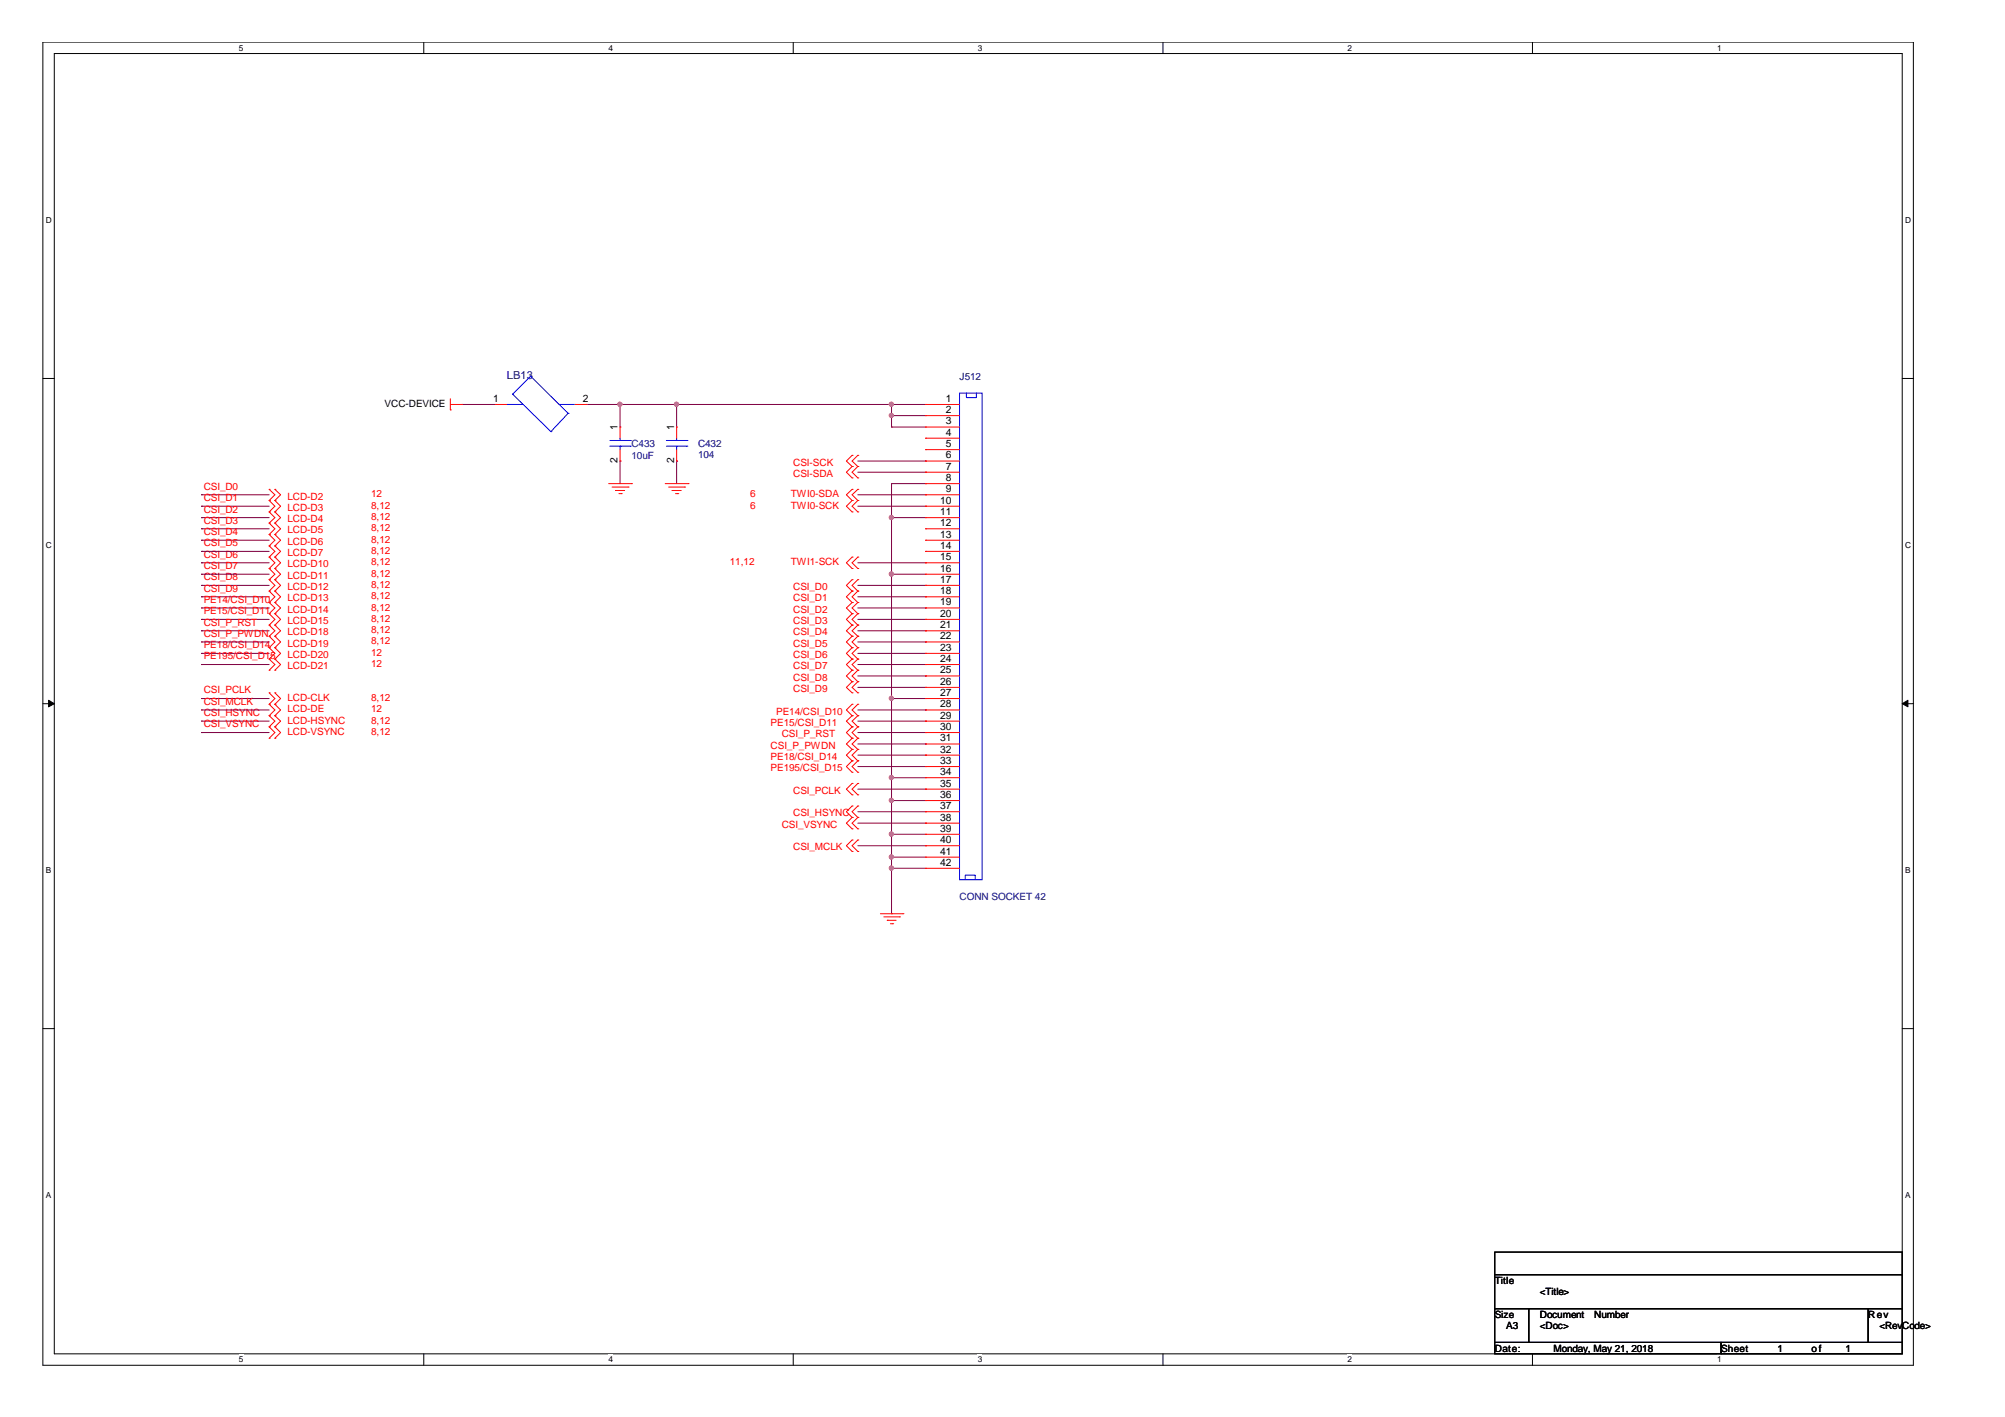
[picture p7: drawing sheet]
<svg xmlns="http://www.w3.org/2000/svg" width="297mm" height="210mm" viewBox="0 0 297 210" stroke-linecap="round" stroke-linejoin="round" font-family="sans-serif">
<path d="M6.3 6.2h277.2v196h-277.2zM8 7.9h273.8v192.6h-273.8z" fill="none" stroke="#000" stroke-width=".15"/>
<g fill="#fff">
<path d="M35.4 6.4h.6v1.4h-.6z"/>
<path d="M35.4 200.7h.6v1.4h-.6z"/>
</g>
<path d="M62.8 6.2v1.7M62.8 200.5v1.7" fill="none" stroke="#000" stroke-width=".15"/>
<g fill="#fff">
<path d="M90.1 6.4h.7v1.4h-.7z"/>
<path d="M90.1 200.7h.7v1.4h-.7z"/>
</g>
<path d="M117.5 6.2v1.7M117.5 200.5v1.7" fill="none" stroke="#000" stroke-width=".15"/>
<g fill="#fff">
<path d="M144.9 6.4h.6v1.4h-.6z"/>
<path d="M144.9 200.7h.6v1.4h-.6z"/>
</g>
<path d="M172.3 6.2v1.7M172.3 200.5v1.7" fill="none" stroke="#000" stroke-width=".15"/>
<g fill="#fff">
<path d="M199.6 6.4h.7v1.4h-.7z"/>
<path d="M199.6 200.7h.7v1.4h-.7z"/>
</g>
<path d="M227 6.2v1.7M227 200.5v1.7" fill="none" stroke="#000" stroke-width=".15"/>
<g fill="#fff">
<path d="M254.4 6.4h.6v1.4h-.6z"/>
<path d="M254.4 200.7h.6v1.4h-.6z"/>
<path d="M6.8 31.9h.8v1.4h-.8z"/>
<path d="M282.2 31.9h.9v1.4h-.9z"/>
<path d="M6.8 80.1h.8v1.4h-.8z"/>
<path d="M282.2 80.1h.9v1.4h-.9z"/>
</g>
<path d="M6.3 56.1h1.7M281.8 56.1h1.7" fill="none" stroke="#000" stroke-width=".15"/>
<g fill="#fff">
<path d="M6.8 128.2h.7v1.4h-.7z"/>
<path d="M282.2 128.2h.8v1.4h-.8z"/>
</g>
<path d="M6.3 104.2h1.7M281.8 104.2h1.7" fill="none" stroke="#000" stroke-width=".15"/>
<g fill="#000" stroke="#000" stroke-width=".15">
<path d="M7.2 103.7l.8 .5-.8 .5z" fill-rule="evenodd"/>
<path d="M281.8 104.2l.9-.5v1z" fill-rule="evenodd"/>
</g>
<g fill="#fff">
<path d="M6.8 176.4h.7v1.4h-.7z"/>
<path d="M282.2 176.4h.8v1.4h-.8z"/>
</g>
<path d="M6.3 152.4h1.7M281.8 152.4h1.7M221.4 185.5h60.4v3.3h-60.4zM221.4 188.8h60.4v5.1h-60.4zM221.4 193.9h5.1v5h-5.1zM221.4 198.9h33.6v1.6h-33.6zM226.5 193.9h50.3v5h-50.3zM255 198.9h26.8v1.6h-26.8zM276.8 193.9h5v5h-5z" fill="none" stroke="#000" stroke-width=".15"/>
<g fill="none" stroke="#800040" stroke-width=".15">
<path d="M68.4 59.9h.1M68.4 59.9h5M86.8 59.9h.1M86.8 59.9h50.3M91.9 59.9h.1M91.9 59.9v3.4M100.2 59.9h.1M100.2 59.9v3.4M132.1 59.9h.1M132.1 59.9v3.4M29.8 73.3h.1M29.8 75h.1"/>
<path d="M29.8 76.7h.1M29.8 78.3h.1M29.8 73.3h10.1M29.8 75h10.1M29.8 76.7h10.1M29.8 78.3h10.1M91.9 68.3h.1M91.9 68.3v3.3M100.2 68.3h.1M100.2 68.3v3.3M127.1 68.3h10M127.1 69.9h10"/>
<path d="M127.1 73.3h10M127.1 75h10M132.1 63.3h.1M132.1 61.6h.1M132.1 76.7h.1M132.1 63.3h5M132.1 61.6h5M132.1 76.7h5M137.1 68.3h.1M137.1 69.9h.1M137.1 73.3h.1M137.1 75h.1"/>
<path d="M137.1 71.6h.1M137.1 71.6h-5v63.8M29.8 96.8h.1M29.8 98.4h.1M29.8 86.7h.1M29.8 88.4h.1M29.8 83.4h.1M29.8 85.1h.1M29.8 80h.1M29.8 81.7h.1M29.8 90.1h.1M29.8 91.8h.1"/>
<path d="M29.8 93.4h.1M29.8 95.1h.1M29.8 83.4h10.1M29.8 85.1h10.1M29.8 86.7h10.1M29.8 88.4h10.1M29.8 90.1h10.1M29.8 91.8h10.1M29.8 93.4h10.1M29.8 95.1h10.1M29.8 96.8h10.1M29.8 98.4h10.1"/>
<path d="M29.8 80h10.1M29.8 81.7h10.1M127.1 83.4h10M127.1 86.7h10M127.1 88.4h10M127.1 90.1h10M127.1 91.8h10M127.1 93.4h10M127.1 95.1h10M127.1 96.8h10M127.1 98.4h10M132.1 85.1h.1"/>
<path d="M132.1 85.1h5M137.1 83.4h.1M137.1 86.7h.1M137.1 88.4h.1M137.1 90.1h.1M137.1 91.8h.1M137.1 93.4h.1M137.1 95.1h.1M137.1 96.8h.1M137.1 98.4h.1M29.8 106.8h.1M29.8 108.5h.1"/>
<path d="M29.8 103.5h.1M29.8 105.2h.1M29.8 103.5h10.1M29.8 105.2h10.1M29.8 106.8h10.1M29.8 108.5h10.1M127.1 100.1h10M127.1 101.8h10M127.1 105.2h10M127.1 106.8h10M127.1 108.5h10M127.1 110.2h10"/>
<path d="M127.1 111.9h10M127.1 113.6h10M127.1 116.9h10M132.1 103.5h.1M132.1 115.2h.1M132.1 118.6h.1M132.1 103.5h5M132.1 115.2h5M132.1 118.6h5M137.1 100.1h.1M137.1 101.8h.1M137.1 105.2h.1"/>
<path d="M137.1 106.8h.1M137.1 108.5h.1M137.1 110.2h.1M137.1 111.9h.1M137.1 113.6h.1M137.1 116.9h.1M127.1 120.2h10M127.1 121.9h10M127.1 125.3h10M132.1 128.6h.1M132.1 135.4h.1M132.1 123.6h.1"/>
<path d="M132.1 127h.1M132.1 128.6h5M132.1 127h5M132.1 123.6h5M137.1 120.2h.1M137.1 121.9h.1M137.1 125.3h.1"/>
</g>
<g fill="#f0f" stroke="#f0f" stroke-width=".15">
<circle cx="132.1" cy="61.5" r=".32"/>
<circle cx="132.1" cy="76.7" r=".32"/>
<circle cx="132.1" cy="85" r=".32"/>
<circle cx="132.1" cy="103.5" r=".32"/>
<circle cx="132.1" cy="115.2" r=".32"/>
<circle cx="132.1" cy="118.6" r=".32"/>
<circle cx="132.1" cy="128.6" r=".32"/>
<circle cx="91.8" cy="59.9" r=".32"/>
<circle cx="132.1" cy="59.9" r=".32"/>
<circle cx="100.2" cy="59.9" r=".32"/>
<circle cx="132.1" cy="123.6" r=".32"/>
<circle cx="132.1" cy="126.9" r=".32"/>
</g>
<g fill="none" stroke="#f00" stroke-width=".15">
<path d="M66.7 59.9h1.7M66.7 59.1v1.6M68.4 59.9h.1M73.4 59.9h.1M73.4 59.9h1.7M85.2 59.9h1.6M86.8 59.9h.1M137.1 59.9h.1M137.1 59.9h5.1M39.9 72.5h.1M39.9 74.1h.1M39.9 75.8h.1"/>
<path d="M39.9 77.5h.1M39.9 79.2h.1M39.9 72.5l.8 .8-.8 .8M39.9 74.1l.8 .9-.8 .8M39.9 75.8l.8 .9-.8 .8M39.9 77.5l.8 .8-.8 .9M39.9 79.2l.8 .8-.8 .9M40.7 72.5h.1M40.7 74.1h.1M40.7 75.8h.1M40.7 77.5h.1M40.7 79.2h.1"/>
<path d="M40.7 72.5l.9 .8-.9 .8M40.7 74.1l.9 .9-.9 .8M40.7 75.8l.9 .9-.9 .8M40.7 77.5l.9 .8-.9 .9M40.7 79.2l.9 .8-.9 .9M66.7 60.7h.1M90.2 71.6h3.4M90.7 72.2h2.3M91.2 72.7h.1M91.2 72.7h1.3M91.7 73.1h.3M91.9 63.3h.1"/>
<path d="M91.9 68.3h.1M91.9 63.3v1.6M91.9 66.6v1.7M92 73.1h.1M93 72.2h.1M93.6 71.6h.1M98.6 71.6h3.3M99.1 72.2h2.3M99.6 72.7h.1M99.6 72.7h1.3M100.1 73.1h.3M100.2 63.3h.1"/>
<path d="M100.2 68.3h.1M100.2 63.3v1.6M100.2 66.6v1.7M100.4 73.1h.1M101.4 72.2h.1M101.9 71.6h.1M126.2 67.5h.1M126.2 69.1h.1M126.2 70.8h.1M126.2 74.1h.1M126.2 72.5h.1M126.2 75.8h.1"/>
<path d="M126.2 67.5l-.8 .8 .8 .8M126.2 69.1l-.8 .8 .8 .9M126.2 72.5l-.8 .8 .8 .8M126.2 74.1l-.8 .9 .8 .8M127.1 67.5h.1M127.1 69.1h.1M127.1 70.8h.1M127.1 74.1h.1M127.1 72.5h.1M127.1 75.8h.1M127.1 67.5l-.9 .8 .9 .8M127.1 69.1l-.9 .8 .9 .9"/>
<path d="M127.1 72.5l-.9 .8 .9 .8M127.1 74.1l-.9 .9 .9 .8M137.1 61.6h.1M137.1 63.3h.1M137.1 64.9h.1M137.1 66.6h.1M137.1 68.3h.1M137.1 69.9h.1M137.1 71.6h.1M137.1 73.3h.1M137.1 75h.1M137.1 76.7h.1"/>
<path d="M137.1 78.3h.1M137.1 71.6h5.1M137.1 61.6h5.1M137.1 63.3h5.1M137.1 64.9h5.1M137.1 66.6h5.1M137.1 68.3h5.1M137.1 69.9h5.1M137.1 73.3h5.1M137.1 75h5.1M137.1 76.7h5.1M137.1 78.3h5.1"/>
<path d="M39.9 84.2h.1M39.9 85.9h.1M39.9 80.9h.1M39.9 82.5h.1M39.9 87.6h.1M39.9 89.3h.1M39.9 90.9h.1M39.9 92.6h.1M39.9 94.2h.1M39.9 95.9h.1M39.9 97.6h.1M39.9 99.3h.1"/>
<path d="M39.9 84.2l.8 .9-.8 .8M39.9 80.9l.8 .8-.8 .8M39.9 87.6l.8 .8-.8 .9M39.9 82.5l.8 .9-.8 .8M39.9 85.9l.8 .8-.8 .9M39.9 89.3l.8 .8-.8 .8M39.9 92.6l.8 .8-.8 .8M39.9 90.9l.8 .9-.8 .8M39.9 95.9l.8 .9-.8 .8M39.9 97.6l.8 .8-.8 .9M39.9 94.2l.8 .9-.8 .8M40.7 84.2h.1"/>
<path d="M40.7 85.9h.1M40.7 80.9h.1M40.7 82.5h.1M40.7 87.6h.1M40.7 89.3h.1M40.7 90.9h.1M40.7 92.6h.1M40.7 94.2h.1M40.7 95.9h.1M40.7 97.6h.1M40.7 99.3h.1M40.7 84.2l.9 .9-.9 .8"/>
<path d="M40.7 80.9l.9 .8-.9 .8M40.7 87.6l.9 .8-.9 .9M40.7 82.5l.9 .9-.9 .8M40.7 85.9l.9 .8-.9 .9M40.7 89.3l.9 .8-.9 .8M40.7 92.6l.9 .8-.9 .8M40.7 90.9l.9 .9-.9 .8M40.7 95.9l.9 .9-.9 .8M40.7 97.6l.9 .8-.9 .9M40.7 94.2l.9 .9-.9 .8M126.2 85.9h.1M126.2 87.6h.1"/>
<path d="M126.2 89.3h.1M126.2 90.9h.1M126.2 92.6h.1M126.2 94.2h.1M126.2 95.9h.1M126.2 97.6h.1M126.2 99.3h.1M126.2 84.2h.1M126.2 82.5h.1M126.2 85.9l-.8 .8 .8 .9M126.2 87.6l-.8 .8 .8 .9M126.2 89.3l-.8 .8 .8 .8"/>
<path d="M126.2 90.9l-.8 .9 .8 .8M126.2 92.6l-.8 .8 .8 .8M126.2 94.2l-.8 .9 .8 .8M126.2 95.9l-.8 .9 .8 .8M126.2 97.6l-.8 .8 .8 .9M126.2 99.3l-.8 .8 .8 .9M126.2 82.5l-.8 .9 .8 .8M127.1 85.9h.1M127.1 87.6h.1M127.1 89.3h.1M127.1 90.9h.1M127.1 92.6h.1"/>
<path d="M127.1 94.2h.1M127.1 95.9h.1M127.1 97.6h.1M127.1 99.3h.1M127.1 84.2h.1M127.1 82.5h.1M127.1 85.9l-.9 .8 .9 .9M127.1 87.6l-.9 .8 .9 .9M127.1 89.3l-.9 .8 .9 .8M127.1 90.9l-.9 .9 .9 .8M127.1 92.6l-.9 .8 .9 .8M127.1 94.2l-.9 .9 .9 .8"/>
<path d="M127.1 95.9l-.9 .9 .9 .8M127.1 97.6l-.9 .8 .9 .9M127.1 99.3l-.9 .8 .9 .9M127.1 82.5l-.9 .9 .9 .8M137.1 80h.1M137.1 81.7h.1M137.1 83.4h.1M137.1 85.1h.1M137.1 86.7h.1M137.1 88.4h.1M137.1 90.1h.1M137.1 91.8h.1"/>
<path d="M137.1 93.4h.1M137.1 95.1h.1M137.1 96.8h.1M137.1 98.4h.1M137.1 80h5.1M137.1 81.7h5.1M137.1 83.4h5.1M137.1 85.1h5.1M137.1 86.7h5.1M137.1 88.4h5.1M137.1 90.1h5.1M137.1 91.8h5.1"/>
<path d="M137.1 93.4h5.1M137.1 95.1h5.1M137.1 96.8h5.1M137.1 98.4h5.1M39.9 106h.1M39.9 104.3h.1M39.9 109.4h.1M39.9 107.7h.1M39.9 102.6h.1M39.9 104.3l.8 .9-.8 .8M39.9 107.7l.8 .8-.8 .9M39.9 102.6l.8 .9-.8 .8"/>
<path d="M39.9 106l.8 .8-.8 .9M40.7 106h.1M40.7 104.3h.1M40.7 109.4h.1M40.7 107.7h.1M40.7 102.6h.1M40.7 104.3l.9 .9-.9 .8M40.7 107.7l.9 .8-.9 .9M40.7 102.6l.9 .9-.9 .8M40.7 106l.9 .8-.9 .9M126.2 101h.1M126.2 102.6h.1"/>
<path d="M126.2 106h.1M126.2 107.7h.1M126.2 109.4h.1M126.2 111h.1M126.2 104.3h.1M126.2 112.7h.1M126.2 114.4h.1M126.2 116h.1M126.2 117.7h.1M126.2 119.4h.1M126.2 101l-.8 .8 .8 .8M126.2 106l-.8 .8 .8 .9"/>
<path d="M126.2 107.7l-.8 .8 .8 .9M126.2 109.4l-.8 .8 .8 .8M126.2 104.3l-.8 .9 .8 .8M126.2 111l-.8 .9 .8 .8M126.2 112.7l-.8 .9 .8 .8M126.2 116l-.8 .9 .8 .8M126.2 119.4l-.8 .8 .8 .9M127.1 101h.1M127.1 102.6h.1M127.1 106h.1M127.1 107.7h.1M127.1 109.4h.1"/>
<path d="M127.1 111h.1M127.1 104.3h.1M127.1 112.7h.1M127.1 114.4h.1M127.1 116h.1M127.1 117.7h.1M127.1 119.4h.1M127.1 101l-.9 .8 .9 .8M127.1 106l-.9 .8 .9 .9M127.1 107.7l-.9 .8 .9 .9M127.1 109.4l-.9 .8 .9 .8M127.1 104.3l-.9 .9 .9 .8"/>
<path d="M127.1 111l-.9 .9 .9 .8M127.1 112.7l-.9 .9 .9 .8M127.1 116l-.9 .9 .9 .8M127.1 119.4l-.9 .8 .9 .9M137.1 100.1h.1M137.1 101.8h.1M137.1 103.5h.1M137.1 105.2h.1M137.1 106.8h.1M137.1 108.5h.1M137.1 110.2h.1M137.1 111.9h.1"/>
<path d="M137.1 113.6h.1M137.1 115.2h.1M137.1 116.9h.1M137.1 118.6h.1M137.1 100.1h5.1M137.1 101.8h5.1M137.1 103.5h5.1M137.1 105.2h5.1M137.1 106.8h5.1M137.1 108.5h5.1M137.1 110.2h5.1M137.1 111.9h5.1"/>
<path d="M137.1 113.6h5.1M137.1 115.2h5.1M137.1 116.9h5.1M137.1 118.6h5.1M126.2 124.4h.1M126.2 126.1h.1M126.2 121.1h.1M126.2 122.8h.1M126.2 124.4l-.8 .9 .8 .8M126.2 121.1l-.8 .8 .8 .9M127.1 124.4h.1M127.1 126.1h.1"/>
<path d="M127.1 121.1h.1M127.1 122.8h.1M127.1 124.4l-.9 .9 .9 .8M127.1 121.1l-.9 .8 .9 .9M130.4 135.4h3.4M130.9 135.8h2.4M131.4 136.3h.1M131.4 136.3h1.4M131.9 136.8h.3M132.2 136.8h.1M133.3 135.8h.1M133.8 135.4h.1"/>
<path d="M137.1 120.2h.1M137.1 121.9h.1M137.1 123.6h.1M137.1 125.3h.1M137.1 127h.1M137.1 128.6h.1M137.1 120.2h5.1M137.1 121.9h5.1M137.1 123.6h5.1M137.1 125.3h5.1M137.1 127h5.1M137.1 128.6h5.1"/>
</g>
<g fill="none" stroke="#00f" stroke-width=".15">
<path d="M75.1 59.9h2.3M75.9 58.4h.1M75.9 58.4l5.7 5.5M76.8 59.9h.1M78.6 55.7h.1M78.6 55.7l-2.7 2.7M78.6 55.7l5.6 5.5M82.8 59.9h2.4M83.5 59.9h.1M85.2 59.9h.1M142.2 58.2h3.3v72.1h-3.3zM143.2 58.2v.7h1.5v-.7"/>
<path d="M81.6 63.9h.1M84.2 61.2h.1M84.2 61.2l-2.6 2.7M90.3 66.1h3.1M90.3 65.2h3.1M91.9 65.2h.1M91.9 66.1h.1M91.9 64.9v.3M91.9 66.1v.5M93.4 66.1h.1M93.4 65.2h.1M98.7 66.1h3.1"/>
<path d="M98.7 65.2h3.1M100.2 65.2h.1M100.2 66.1h.1M100.2 64.9v.3M100.2 66.1v.5M101.8 66.1h.1M101.8 65.2h.1M143 130.3v-.7h1.5v.7"/>
</g>
<text font-size="1.7" fill="#000080" x="75.1" y="56.2">LB13</text>
<g font-size="1.5">
<text x="73.1" y="59.5">1</text>
<text x="86.4" y="59.5">2</text>
<text x="140.1" y="59.5">1</text>
<text x="57" y="60.3">VCC-DEVICE</text>
<text x="91.5" y="63.7" transform="rotate(-90 91.5 63.7)">1</text>
<text x="99.9" y="63.7" transform="rotate(-90 99.9 63.7)">1</text>
<text x="140.1" y="61.2">2</text>
<text x="140.1" y="62.9">3</text>
<text x="140.1" y="64.5">4</text>
<text x="91.5" y="68.6" transform="rotate(-90 91.5 68.6)">2</text>
<text x="99.9" y="68.6" transform="rotate(-90 99.9 68.6)">2</text>
<text x="140.1" y="66.2">5</text>
<text x="140.1" y="67.9">6</text>
<text x="140.1" y="69.6">7</text>
<text x="140.1" y="71.3">8</text>
<text x="139.3" y="74.6">10</text>
<text x="139.3" y="76.3">11</text>
<text x="139.3" y="77.9">12</text>
<text x="140.1" y="72.9">9</text>
<text x="139.3" y="79.6">13</text>
<text x="139.3" y="81.3">14</text>
<text x="139.3" y="83">15</text>
<text x="139.3" y="84.7">16</text>
<text x="139.3" y="86.3">17</text>
<text x="139.3" y="88">18</text>
<text x="139.3" y="89.7">19</text>
<text x="139.3" y="91.4">20</text>
<text x="139.3" y="93.1">21</text>
<text x="139.3" y="94.7">22</text>
<text x="139.3" y="96.4">23</text>
<text x="139.3" y="98.1">24</text>
<text x="139.3" y="99.8">25</text>
<text x="139.3" y="101.4">26</text>
<text x="139.3" y="103.1">27</text>
<text x="139.3" y="104.8">28</text>
<text x="139.3" y="106.4">29</text>
<text x="139.3" y="108.1">30</text>
<text x="139.3" y="109.8">31</text>
<text x="139.3" y="111.5">32</text>
<text x="139.3" y="113.2">33</text>
<text x="139.3" y="114.8">34</text>
<text x="139.3" y="116.5">35</text>
<text x="139.3" y="118.2">36</text>
<text x="139.3" y="119.9">37</text>
<text x="139.3" y="121.6">38</text>
<text x="139.3" y="123.2">39</text>
<text x="139.3" y="124.9">40</text>
<text x="139.3" y="126.6">41</text>
<text x="139.3" y="128.2">42</text>
<text x="221.4" y="190.2">Title</text>
<text x="228.1" y="191.8">&lt;Title&gt;</text>
<text x="221.4" y="195.2">Size</text>
<text x="223.1" y="196.9">A3</text>
<text x="228.1" y="195.2">Document</text>
<text x="228.1" y="196.9">&lt;Doc&gt;</text>
<text x="236.2" y="195.2">Number</text>
<text x="276.8" y="195.2">Rev</text>
<text x="278.4" y="196.9">&lt;RevCo</text>
<text x="283.6" y="196.9">de&gt;</text>
<text x="221.4" y="200.2">Date:</text>
<text x="230.2" y="200.2">Monday, May 21, 2018</text>
<text x="255" y="200.2">Sheet</text>
<text x="263.4" y="200.2">1</text>
<text x="268.4" y="200.2">of</text>
<text x="273.4" y="200.2">1</text>
</g>
<g font-size="1.5" fill="#000080">
<text x="142.2" y="56.2">J512</text>
<text x="93.6" y="66.3">C433</text>
<text x="93.6" y="68">10uF</text>
<text x="103.4" y="66.3">C432</text>
<text x="103.4" y="67.8">104</text>
<text x="142.2" y="133.3">CONN SOCKET 42</text>
</g>
<g font-size="1.5" fill="#f00">
<text x="117.5" y="69">CSI-SCK</text>
<text x="117.5" y="70.6">CSI-SDA</text>
<text x="30.2" y="72.5">CSI_D0</text>
<text x="30.2" y="74.2">CSI_D1</text>
<text x="30.2" y="75.9">CSI_D2</text>
<text x="30.2" y="77.6">CSI_D3</text>
<text x="42.6" y="74">LCD-D2</text>
<text x="42.6" y="75.7">LCD-D3</text>
<text x="42.6" y="77.4">LCD-D4</text>
<text x="55" y="73.7">12</text>
<text x="55" y="75.3">8,12</text>
<text x="55" y="77">8,12</text>
<text x="111.1" y="73.7">6</text>
<text x="111.1" y="75.3">6</text>
<text x="117.2" y="73.7">TWI0-SDA</text>
<text x="117.2" y="75.3">TWI0-SCK</text>
<text x="30.2" y="82.6">CSI_D6</text>
<text x="30.2" y="79.3">CSI_D4</text>
<text x="30.2" y="80.9">CSI_D5</text>
<text x="42.6" y="79">LCD-D5</text>
<text x="42.6" y="80.7">LCD-D6</text>
<text x="42.6" y="82.4">LCD-D7</text>
<text x="55" y="78.7">8,12</text>
<text x="55" y="80.4">8,12</text>
<text x="55" y="82.1">8,12</text>
<text x="55" y="83.7">8,12</text>
<text x="108.1" y="83.7">11,12</text>
<text x="117.2" y="83.7">TWI1-SCK</text>
<text x="30.2" y="86">CSI_D8</text>
<text x="30.2" y="87.6">CSI_D9</text>
<text x="30.2" y="84.3">CSI_D7</text>
<text x="30.2" y="89.3">PE14/CSI_D10</text>
<text x="42.6" y="85.7">LCD-D11</text>
<text x="42.6" y="89.1">LCD-D13</text>
<text x="42.6" y="84">LCD-D10</text>
<text x="42.6" y="87.4">LCD-D12</text>
<text x="55" y="85.4">8,12</text>
<text x="55" y="88.7">8,12</text>
<text x="55" y="87.1">8,12</text>
<text x="117.5" y="87.4">CSI_D0</text>
<text x="117.5" y="89.1">CSI_D1</text>
<text x="30.2" y="91">PE15/CSI_D11</text>
<text x="30.2" y="92.7">CSI_P_RST</text>
<text x="30.2" y="94.3">CSI_P_PWDN</text>
<text x="42.6" y="90.8">LCD-D14</text>
<text x="42.6" y="94.1">LCD-D18</text>
<text x="42.6" y="92.4">LCD-D15</text>
<text x="42.6" y="95.8">LCD-D19</text>
<text x="55" y="90.4">8,12</text>
<text x="55" y="93.8">8,12</text>
<text x="55" y="92.1">8,12</text>
<text x="55" y="95.4">8,12</text>
<text x="117.5" y="90.8">CSI_D2</text>
<text x="117.5" y="92.4">CSI_D3</text>
<text x="117.5" y="94.1">CSI_D4</text>
<text x="117.5" y="95.8">CSI_D5</text>
<text x="30.2" y="96">PE18/CSI_D14</text>
<text x="30.2" y="97.7">PE195/CSI_D15</text>
<text x="42.6" y="97.5">LCD-D20</text>
<text x="42.6" y="99.2">LCD-D21</text>
<text x="55" y="97.1">12</text>
<text x="55" y="98.8">12</text>
<text x="117.5" y="97.5">CSI_D6</text>
<text x="117.5" y="99.2">CSI_D7</text>
<text x="117.5" y="100.8">CSI_D8</text>
<text x="30.2" y="106.1">CSI_HSYNC</text>
<text x="30.2" y="107.8">CSI_VSYNC</text>
<text x="30.2" y="102.7">CSI_PCLK</text>
<text x="30.2" y="104.4">CSI_MCLK</text>
<text x="42.6" y="105.5">LCD-DE</text>
<text x="42.6" y="103.8">LCD-CLK</text>
<text x="42.6" y="107.2">LCD-HSYNC</text>
<text x="55" y="105.5">12</text>
<text x="55" y="103.8">8,12</text>
<text x="55" y="107.2">8,12</text>
<text x="114.2" y="107.5">PE15/CSI_D11</text>
<text x="115" y="105.8">PE14/CSI_D10</text>
<text x="117.5" y="102.5">CSI_D9</text>
<text x="42.6" y="108.9">LCD-VSYNC</text>
<text x="55" y="108.9">8,12</text>
<text x="114.2" y="110.9">CSI_P_PWDN</text>
<text x="114.2" y="112.5">PE18/CSI_D14</text>
<text x="115.8" y="109.2">CSI_P_RST</text>
<text x="114.2" y="114.2">PE195/CSI_D15</text>
<text x="117.5" y="117.6">CSI_PCLK</text>
<text x="115.8" y="122.6">CSI_VSYNC</text>
<text x="117.5" y="126">CSI_MCLK</text>
<text x="117.5" y="120.9">CSI_HSYNC</text>
</g>
<g font-size="1.2">
<text x="35.4" y="7.5">5</text>
<text x="90.1" y="7.5">4</text>
<text x="144.9" y="7.5">3</text>
<text x="199.6" y="7.5">2</text>
<text x="254.4" y="7.5">1</text>
<text x="6.8" y="33.1">D</text>
<text x="282.2" y="33.1">D</text>
<text x="6.8" y="81.2">C</text>
<text x="282.2" y="81.2">C</text>
<text x="6.8" y="129.4">B</text>
<text x="282.2" y="129.4">B</text>
<text x="6.8" y="177.5">A</text>
<text x="282.2" y="177.5">A</text>
<text x="35.4" y="201.8">5</text>
<text x="90.1" y="201.8">4</text>
<text x="144.9" y="201.8">3</text>
<text x="199.6" y="201.8">2</text>
<text x="254.4" y="201.8">1</text>
</g>
</svg>
